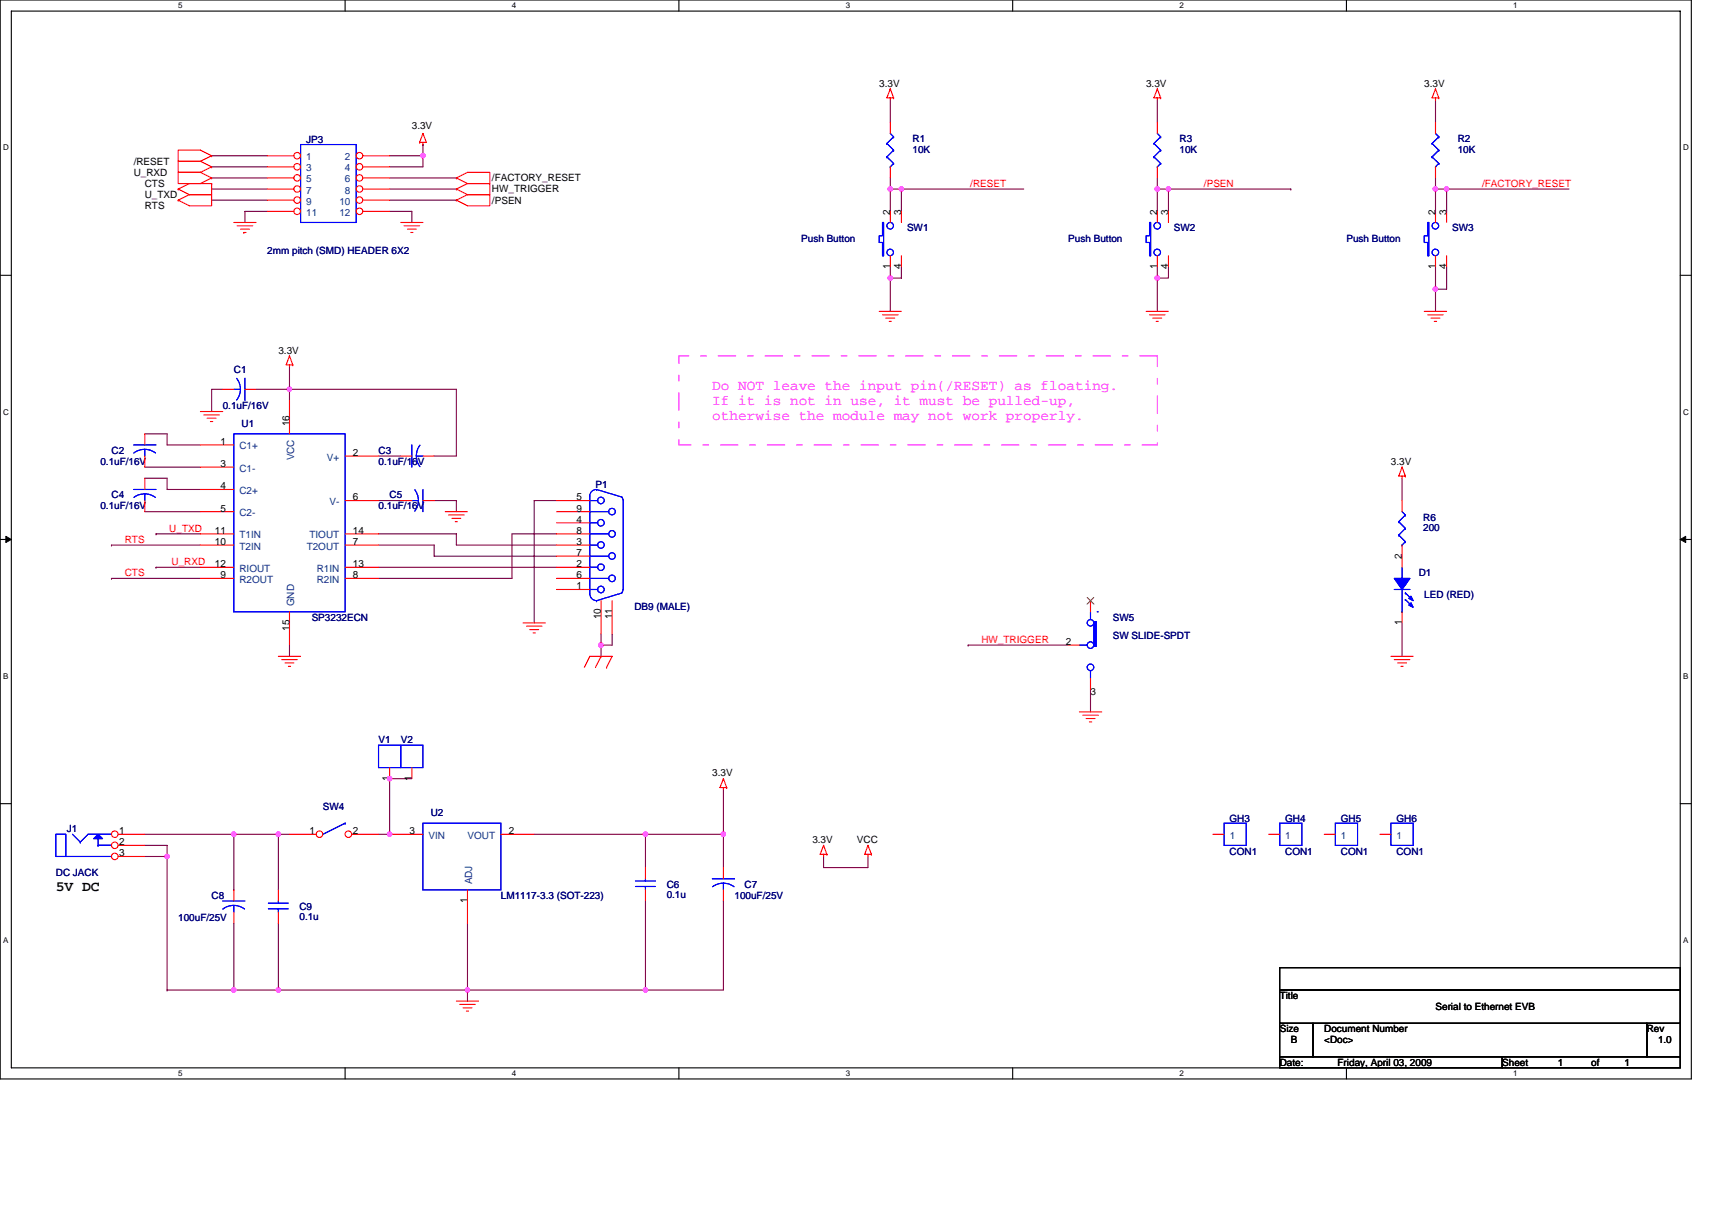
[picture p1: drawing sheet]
<svg xmlns="http://www.w3.org/2000/svg" width="297mm" height="210mm" viewBox="0 0 297 210" stroke-linecap="round" stroke-linejoin="round" font-family="sans-serif">
<path d="M0 0h293.5v187.2h-293.5zM2 1.9h289.5v183.4h-289.5z" fill="none" stroke="#000" stroke-width=".19"/>
<g fill="#fff">
<path d="M30.9 .2h.8v1.6h-.8z"/>
<path d="M30.9 185.5h.8v1.6h-.8z"/>
</g>
<path d="M59.9 0v1.9M59.9 185.3v1.9" fill="none" stroke="#000" stroke-width=".19"/>
<g fill="#fff">
<path d="M88.8 .2h.8v1.6h-.8z"/>
<path d="M88.8 185.5h.8v1.6h-.8z"/>
</g>
<path d="M117.8 0v1.9M117.8 185.3v1.9" fill="none" stroke="#000" stroke-width=".19"/>
<g fill="#fff">
<path d="M146.7 .2h.8v1.6h-.8z"/>
<path d="M146.7 185.5h.8v1.6h-.8z"/>
</g>
<path d="M175.7 0v1.9M175.7 185.3v1.9" fill="none" stroke="#000" stroke-width=".19"/>
<g fill="#fff">
<path d="M204.7 .2h.7v1.6h-.7z"/>
<path d="M204.7 185.5h.7v1.6h-.7z"/>
</g>
<path d="M233.6 0v1.9M233.6 185.3v1.9" fill="none" stroke="#000" stroke-width=".19"/>
<g fill="#fff">
<path d="M262.6 .2h.7v1.6h-.7z"/>
<path d="M262.6 185.5h.7v1.6h-.7z"/>
<path d="M.5 24.8h1v1.6h-1z"/>
<path d="M292 24.8h1v1.6h-1z"/>
<path d="M.5 70.7h1v1.5h-1z"/>
<path d="M292 70.7h1v1.5h-1z"/>
</g>
<path d="M0 47.8h2M291.5 47.8h2" fill="none" stroke="#000" stroke-width=".19"/>
<g fill="#fff">
<path d="M.5 116.5h.9v1.6h-.9z"/>
<path d="M292 116.5h.9v1.6h-.9z"/>
</g>
<path d="M0 93.6h2M291.5 93.6h2" fill="none" stroke="#000" stroke-width=".19"/>
<path d="M1 93.1l1 .5-1 .5zM291.5 93.6l1-.5v1z" fill="#000" stroke="#000" stroke-width=".17"/>
<g fill="#fff">
<path d="M.5 162.4h.9v1.5h-.9z"/>
<path d="M292 162.4h.9v1.5h-.9z"/>
</g>
<path d="M0 139.5h2M291.5 139.5h2M222 167.9h69.5v3.9h-69.5zM222 171.8h69.5v5.8h-69.5zM222 177.6h5.8v5.8h-5.8zM227.8 177.6h57.9v5.8h-57.9zM285.7 177.6h5.8v5.8h-5.8zM222 183.4h38.6v1.9h-38.6zM260.6 183.4h30.9v1.9h-30.9z" fill="none" stroke="#000" stroke-width=".19"/>
<g fill="none" stroke="#800040" stroke-width=".19">
<path d="M154.5 17.4v3.8M200.8 17.4v3.8M249.1 17.4v3.8M36.7 27h9.7M36.7 29h9.7M36.7 30.9h9.7M36.7 32.8h9.7M36.7 34.7h9.7M46.4 36.7h-3.9v1.9M67.6 27h5.8M67.6 36.7h3.9v1.9M67.6 30.9h11.6"/>
<path d="M67.6 32.8h11.6M67.6 34.7h11.6M73.4 27h.1M73.4 25.1v3.9h-5.8M73.4 25.1h.1M154.5 30.9v1.9M154.5 32.8h.1M154.5 32.8v3.9M154.5 32.8h23.1M156.4 32.8v3.9M156.4 32.8h.1M200.8 30.9v5.8"/>
<path d="M200.8 32.8h1.9M202.7 32.8h.1M224 32.8h-21.3v3.9M224 32.8h.1M249.1 30.9v1.9M249.1 32.8h.1M249.1 32.8v3.9M249.1 32.8h23.1M251 32.8v3.9M251 32.8h.1M154.5 48.3h.1M154.5 46.3v2"/>
<path d="M154.5 48.3v5.7M156.4 46.3v2h-1.9M200.8 48.3h.1M200.8 46.3v2M202.7 46.3v2h-1.9v5.7M249.1 50.2h.1M249.1 46.3v3.9M249.1 50.2v3.8M251 46.3v3.9h-1.9M25.1 75.3h3.9v1.9h5.8M38.6 67.6h-1.9v3.8M44.4 67.6h5.8"/>
<path d="M50.2 67.6v1.9M50.2 67.6h.1M50.2 67.6h29v11.5h-3.9M50.2 63.7v3.9M65.7 79.1h3.8M19.3 94.6h.1M19.3 94.6h15.5M25.1 88.8h9.7M25.1 83h3.9v1.9h5.8M25.1 81.1h9.7M27.1 92.6h.1M27.1 98.4h.1"/>
<path d="M27.1 92.6h7.7M27.1 98.4h7.7M65.7 94.6h9.6v1.9h21.3M65.7 92.6h13.5v2h17.4M65.7 98.4h30.9M65.7 86.9h3.8M75.3 86.9h3.9v1.9M96.6 92.6h-7.8v7.8h-23.1M96.6 86.9h-3.9v21.2M243.3 83v3.9M19.3 100.4h.1M19.3 100.4h15.5"/>
<path d="M50.2 112v1.9M104.3 112h.1M104.3 110v2M104.3 112v1.9M106.2 110v2h-1.9M168 112h.1M168 112h17.4M189.2 119.7v3.8M243.3 108.1v5.8M67.6 135.1v9.7h-1.9M67.6 135.1h3.9M67.6 135.1h.1"/>
<path d="M125.5 137.1v7.7M25.1 144.8h15.5M25.1 146.7h3.9v1.9M25.1 148.6h3.9v23.2M40.6 154.4h.1M40.6 144.8v9.6M40.6 144.8h7.7M48.3 144.8h.1M48.3 144.8h1.9M48.3 144.8v9.6M92.7 144.8h32.8M112 156.4v15.4"/>
<path d="M112 144.8v5.8M112 144.8h.1M125.5 156.4v15.4h-13.5M125.5 144.8v5.8M125.5 144.8h.1M142.9 148.6v2h7.7v-2M29 171.8h.1M29 171.8h11.6M40.6 171.8h.1M40.6 160.2v11.6M40.6 171.8h7.7M48.3 171.8h32.8"/>
<path d="M48.3 171.8h.1M48.3 160.2v11.6M81.1 171.8h.1M81.1 171.8v1.9M81.1 160.2v11.6M81.1 171.8h30.9M112 171.8h.1"/>
</g>
<g fill="#f0f" stroke="#f0f" stroke-width=".19">
<circle cx="154.5" cy="48.2" r=".38"/>
<circle cx="156.4" cy="32.8" r=".38"/>
<circle cx="154.5" cy="32.8" r=".38"/>
<circle cx="40.6" cy="144.8" r=".38"/>
<circle cx="48.3" cy="144.8" r=".38"/>
<circle cx="81.1" cy="171.8" r=".38"/>
<circle cx="48.3" cy="171.8" r=".38"/>
<circle cx="29" cy="148.6" r=".38"/>
<circle cx="40.6" cy="171.8" r=".38"/>
<circle cx="112" cy="171.8" r=".38"/>
<circle cx="200.8" cy="48.2" r=".38"/>
<circle cx="200.8" cy="32.8" r=".38"/>
<circle cx="202.7" cy="32.8" r=".38"/>
<circle cx="125.5" cy="144.8" r=".38"/>
<circle cx="112" cy="144.8" r=".38"/>
<circle cx="50.2" cy="67.6" r=".38"/>
<circle cx="104.3" cy="111.9" r=".38"/>
<circle cx="249" cy="50.2" r=".38"/>
<circle cx="251" cy="32.8" r=".37"/>
<circle cx="249" cy="32.8" r=".38"/>
<circle cx="67.6" cy="144.8" r=".38"/>
<circle cx="67.6" cy="135.1" r=".38"/>
<circle cx="73.4" cy="27" r=".38"/>
</g>
<g fill="none" stroke="#f00" stroke-width=".19">
<path d="M154.5 15.4l-.6 1.6h1.1M154.5 17v.4M154.5 15.4h.1M154.5 15.4l.5 1.6M155 17h.1M200.8 15.4l-.6 1.6h1.2M200.8 17v.4M200.8 15.4h.1M200.8 15.4l.6 1.6M201.4 17h.1M249.1 15.4l-.6 1.6h1.1M249.1 17v.4"/>
<path d="M249.1 15.4h.1M249.1 15.4l.5 1.6M249.6 17h.1M30.9 34.7h.1M30.9 32.8h.1M30.9 32.8l1.9 1M32.8 33.8h3.9v1.9h-3.9l-1.9-1M32.8 33.8l-1.9 .9M34.8 29.9h-3.9v2h3.9l1.9-1M34.8 28h-3.9v1.9h3.9M34.8 29.9l1.9 1M34.8 28l1.9 1"/>
<path d="M36.7 30.9h.1M36.7 29h.1M36.7 27l-1.9-.9h-3.9v1.9h3.9M36.7 27h.1M36.7 31.9h-3.9l-1.9 .9M36.7 31.9v1.9h-3.9M36.7 31.9h.1M36.7 29l-1.9 .9M36.7 27l-1.9 1M40.6 38.6h3.8M41.1 39.2h2.8M41.7 39.8h1.6"/>
<path d="M69.5 38.6h3.9M70.1 39.2h2.7M70.7 39.8h1.5M72.8 24.7h.1M73.4 23.2l.6 1.5h-1.2M73.4 24.7v.4M73.4 23.2h.1M73.4 23.2l-.6 1.5M79.2 32.8h.1M79.2 34.7h.1M79.2 30.9l1.9-1h3.9v2h-3.9M79.2 30.9h.1"/>
<path d="M79.2 32.8l1.9 1M79.2 30.9l1.9 1M81.1 31.9h3.9v1.9h-3.9M81.1 33.8h3.9v1.9h-3.9l-1.9-1M81.1 31.9l-1.9 .9M81.1 33.8l-1.9 .9M200.8 21.2v2M200.8 29v1.9M42.3 40.3h.1M42.3 40.3h.4M71.3 40.3h.3M152.5 54h3.9"/>
<path d="M153.1 54.6h2.7M153.7 55.2h1.5M154.3 55.8h.4M198.9 54h3.8M199.4 54.6h2.7M200 55.2h1.6M200.6 55.8h.4M247.1 54h3.9M247.7 54.6h2.7M248.3 55.2h1.5M248.9 55.8h.4M34.8 71.4h3.8"/>
<path d="M34.8 77.2h5.8M35.4 72h2.7M35.9 72.6h1.6M36.5 73.2h.4M50.2 61.8l-.5 1.5h1.1M50.2 63.3v.4M50.2 61.8h.1M50.2 61.8l.6 1.5M50.2 69.5v5.8M50.8 63.3h.1M59.9 79.1h5.8M25.1 83v1.9"/>
<path d="M25.1 86.9v1.9M34.8 81.1h5.8M34.8 84.9h5.8M34.8 88.8h5.8M34.8 92.6h5.8M34.8 94.6h5.8M34.8 98.4h5.8M59.9 92.6h5.8M59.9 94.6h5.8M59.9 98.4h5.8M59.9 86.9h5.8M77.3 88.8h3.8"/>
<path d="M77.8 89.4h2.7M78.4 90h1.5M79 90.5h.4M96.6 88.8h5.7M96.6 92.6h5.7M96.6 94.6h5.7M96.6 98.4h5.7M96.6 86.9h5.7M96.6 90.7h5.7M96.6 96.5h5.7M243.3 81.1l-.6 1.5h1.1M243.3 82.6v.4"/>
<path d="M243.3 81.1h.1M243.3 81.1l.5 1.5M243.3 96.5v1.9M243.8 82.6h.1M34.8 100.4h5.8M48.3 113.9h3.9M48.9 114.5h2.7M49.5 115h1.5M50 115.6h.4M50.2 106.2v5.8M59.9 100.4h5.8M90.8 108.1h3.8"/>
<path d="M91.4 108.7h2.6M91.9 109.3h1.6M92.5 109.8h.4M96.6 100.4h5.7M96.6 102.3h5.7M101.4 115.8l.9-1.9h3.9l-1 1.9M104.3 113.9h.1M104.3 113.9l-1 1.9M104.3 104.2v5.8M105.2 115.8h.1M106.2 104.2v5.8M185.4 112h1.9"/>
<path d="M189.2 104.2v2M189.2 117.8v1.9M241.3 113.9h3.9M241.9 114.5h2.7M242.5 115h1.5M243.1 115.6h.4M243.3 106.2v1.9M125.5 135.1l-.6 1.6h1.2M125.5 136.7v.4M125.5 135.1h.1M125.5 135.1l.6 1.6M126.1 136.7h.1"/>
<path d="M187.3 123.5h3.9M187.9 124.1h2.7M188.4 124.7h1.6M189 125.3h.4M112 150.6v1.9M112 154.4v2M125.5 150.6v1.9M125.5 154.4v2M142.9 146.7l-.6 1.6h1.2M142.9 148.3v.3M142.9 146.7h.1M142.9 146.7l.6 1.6"/>
<path d="M143.5 148.3h.1M150.6 146.7l-.6 1.6h1.2M150.6 148.3v.3M150.6 146.7h.1M150.6 146.7l.6 1.6M151.2 148.3h.1M79.2 173.7h3.8M79.8 174.3h2.7M80.3 174.9h1.6M80.9 175.5h.4"/>
</g>
<path d="M117.8 61.8h83v15.4h-83z" fill="none" stroke="#f0f" stroke-width=".17" stroke-dasharray="3 2 1 2"/>
<g fill="none" stroke="#00f" stroke-width=".19">
<path d="M200.2 24.9h.1M200.2 27.2h.1M200.2 24.9l1.2 1.2M200.2 27.2l1.2 1.2M200.8 29h.1M200.8 23.2l.6 .5M201.4 23.7h.1M201.4 26.1h.1M201.4 28.4h.1M201.4 23.7l-1.2 1.2M201.4 26.1l-1.2 1.1M201.4 28.4l-.6 .6"/>
<path d="M40.6 75.3h19.3v30.9h-19.3zM23.2 84.9h3.9M25.1 85.7l1.2 .2 .7 .4M25.1 85.7l-1.2 .2-.7 .4M25.1 85.7v1.2M102.3 86.9h1.4M102.3 88.8h3.3M102.3 90.7h1.4M102.3 92.6h3.3M102.3 94.6h1.4M102.3 96.5h3.3M102.3 98.4h1.4"/>
<path d="M102.3 86.1v17a1.16 1.16 0 0 0 1.2 1.1M103.5 84.9a1.12 1.12 0 0 0-1.2 1.2M103.5 84.9h.1M103.5 84.9l4.4 1.4M107.9 86.3l.2 .5M108.1 86.9v15.4l-.2 .5M243.3 98.4v2M102.3 100.4h3.3M102.3 102.3h1.4M103.5 104.2h.1M107.9 102.9l-4.4 1.3M187.3 112h1.3"/>
<path d="M189.2 106.2v1.3M189.2 116.4h.1M189.2 116.4v1.4M190.4 106.2h.2M241.9 102.3h2.7M243.3 106.2h.1M243.3 102.3v3.9M243.8 102.9h.1M243.8 104h.1M243.8 102.9l1.2 1.1M243.8 104l1.2 1.2M59.9 142.9h.1"/>
<path d="M59.9 142.9l-3.9 1.9M110.3 153.8h3.4M110.3 152.9h3.4M112 152.5v.4M112 153.8h.1M112 153.8v.6M123.6 152.5h3.8M123.6 153.9a3.1 3.1 0 0 1 3.8 0M125.5 153.3v1.1"/>
<circle cx="104.3" cy="94.6" r=".57"/>
<circle cx="104.3" cy="86.8" r=".57"/>
<circle cx="104.3" cy="90.7" r=".57"/>
<circle cx="104.3" cy="98.4" r=".57"/>
<circle cx="106.2" cy="92.6" r=".57"/>
<circle cx="106.2" cy="96.5" r=".57"/>
<circle cx="106.2" cy="88.8" r=".57"/>
<circle cx="104.3" cy="102.3" r=".57"/>
<circle cx="106.2" cy="100.4" r=".57"/>
<circle cx="189.2" cy="115.8" r=".57"/>
<circle cx="189.2" cy="111.9" r=".57"/>
<circle cx="189.2" cy="108.1" r=".57"/>
</g>
<g fill="#00f" stroke="#00f" stroke-width=".19">
<path d="M189.8 107.9v4.3h.4v-4.3z" fill-rule="evenodd"/>
<path d="M189.8 107.9v4.3h.4v-4.3z" fill-rule="evenodd"/>
<path d="M241.9 100.4h2.7l-1.3 1.9z" fill-rule="evenodd"/>
<path d="M244.4 105l.4-.4 .4 .8z" fill-rule="evenodd"/>
<path d="M244.4 103.8l.4-.3 .4 .7z" fill-rule="evenodd"/>
<path d="M241.9 100.4h2.7l-1.3 1.9z" fill-rule="evenodd"/>
<path d="M244.4 105l.4-.4 .4 .8z" fill-rule="evenodd"/>
<path d="M244.4 103.8l.4-.3 .4 .7z" fill-rule="evenodd"/>
</g>
<path d="M188.6 103.7l1.2 1.1M189.8 103.7l-1.2 1.1" fill="none" stroke="#804000" stroke-width=".17"/>
<circle cx="55.4" cy="144.8" r=".57" fill="#fff" stroke="#f00" stroke-width=".19"/>
<path d="M50.2 144.8h4.7" fill="none" stroke="#f00" stroke-width=".19"/>
<circle cx="60.5" cy="144.8" r=".57" fill="#fff" stroke="#f00" stroke-width=".19"/>
<path d="M200.8 36.7v1.9M202.7 36.7v1.9M200.8 44.4v1.9M202.7 44.4v1.9M38.6 67.6h2M42.5 67.6h1.9M67.6 133.2v1.9M61 144.8h4.7" fill="none" stroke="#f00" stroke-width=".19"/>
<g fill="none" stroke="#00f" stroke-width=".19">
<path d="M52.2 25.1h9.6v13.5h-9.6zM199.4 38.6h.2v5.8h-.2v-2.3h-.5v-1.2h.5zM40.6 67.6h1.1M41.1 65.7a3 3 0 0 1 0 3.7M42.5 65.6v3.9M65.7 129.3h3.8v3.9h-3.8z"/>
<circle cx="200.8" cy="39.2" r=".57"/>
<circle cx="200.8" cy="43.8" r=".57"/>
</g>
<circle cx="51.6" cy="27" r=".57" fill="#fff" stroke="#f00" stroke-width=".19"/>
<path d="M46.4 27h4.6" fill="none" stroke="#f00" stroke-width=".19"/>
<circle cx="62.4" cy="27" r=".57" fill="#fff" stroke="#f00" stroke-width=".19"/>
<path d="M63 27h4.6" fill="none" stroke="#f00" stroke-width=".19"/>
<circle cx="51.6" cy="28.9" r=".57" fill="#fff" stroke="#f00" stroke-width=".19"/>
<path d="M46.4 29h4.6" fill="none" stroke="#f00" stroke-width=".19"/>
<circle cx="62.4" cy="28.9" r=".57" fill="#fff" stroke="#f00" stroke-width=".19"/>
<path d="M63 29h4.6" fill="none" stroke="#f00" stroke-width=".19"/>
<circle cx="51.6" cy="30.9" r=".57" fill="#fff" stroke="#f00" stroke-width=".19"/>
<path d="M46.4 30.9h4.6" fill="none" stroke="#f00" stroke-width=".19"/>
<circle cx="62.4" cy="30.9" r=".57" fill="#fff" stroke="#f00" stroke-width=".19"/>
<path d="M63 30.9h4.6" fill="none" stroke="#f00" stroke-width=".19"/>
<circle cx="51.6" cy="32.8" r=".57" fill="#fff" stroke="#f00" stroke-width=".19"/>
<path d="M46.4 32.8h4.6" fill="none" stroke="#f00" stroke-width=".19"/>
<circle cx="62.4" cy="32.8" r=".57" fill="#fff" stroke="#f00" stroke-width=".19"/>
<path d="M63 32.8h4.6" fill="none" stroke="#f00" stroke-width=".19"/>
<circle cx="51.6" cy="34.7" r=".57" fill="#fff" stroke="#f00" stroke-width=".19"/>
<path d="M46.4 34.7h4.6" fill="none" stroke="#f00" stroke-width=".19"/>
<circle cx="62.4" cy="34.7" r=".57" fill="#fff" stroke="#f00" stroke-width=".19"/>
<path d="M63 34.7h4.6" fill="none" stroke="#f00" stroke-width=".19"/>
<circle cx="51.6" cy="36.7" r=".57" fill="#fff" stroke="#f00" stroke-width=".19"/>
<path d="M46.4 36.7h4.6" fill="none" stroke="#f00" stroke-width=".19"/>
<circle cx="62.4" cy="36.7" r=".57" fill="#fff" stroke="#f00" stroke-width=".19"/>
<g fill="none" stroke="#f00" stroke-width=".19">
<path d="M63 36.7h4.6M154.5 21.2v2M154.5 29v1.9M154.5 36.7v1.9M156.4 36.7v1.9M249.1 21.2v2M249.1 29v1.9M249.1 36.7v1.9M251 36.7v1.9M154.5 44.4v1.9M156.4 44.4v1.9M249.1 44.4v1.9"/>
<path d="M251 44.4v1.9M48.3 154.4v2M48.3 158.3v1.9M210.5 144.8h1.9"/>
</g>
<g fill="none" stroke="#00f" stroke-width=".19">
<path d="M153.1 38.6h.2v5.8h-.2v-2.3h-.6v-1.2h.6zM153.9 24.9h.1M153.9 27.2h.1M153.9 24.9l1.1 1.2M153.9 27.2l1.1 1.2M154.5 29h.1M154.5 23.2l.5 .5M155 23.7h.1M155 26.1h.1M155 28.4h.1M155 23.7l-1.1 1.2M155 26.1l-1.1 1.1"/>
<path d="M155 28.4l-.5 .6M247.7 38.6h.2v5.8h-.2v-2.3h-.6v-1.2h.6zM248.5 24.9h.1M248.5 27.2h.1M248.5 24.9l1.1 1.2M248.5 27.2l1.1 1.2M249.1 29h.1M249.1 23.2l.5 .5M249.6 23.7h.1M249.6 26.1h.1M249.6 28.4h.1M249.6 23.7l-1.1 1.2"/>
<path d="M249.6 26.1l-1.1 1.1M249.6 28.4l-.5 .6M9.7 144.8h1.7v3.8h-1.7zM11.4 148.6h7.9M12.6 144.8l1.3 1.3M13.9 146.1h.1M17 146.7h2.3zM17 146.7h.1M17 145.5v1.2M19.3 144.8h-4l-1.4 1.3M46.6 157.7h3.4M46.6 156.7h3.4"/>
<path d="M48.3 156.4v.3M48.3 157.7h.1M48.3 157.7v.6M212.4 142.9h3.8v3.8h-3.8z"/>
<circle cx="154.5" cy="39.2" r=".57"/>
<circle cx="249" cy="39.2" r=".57"/>
<circle cx="154.5" cy="43.8" r=".57"/>
<circle cx="249" cy="43.8" r=".57"/>
</g>
<g fill="#00f" stroke="#00f" stroke-width=".19">
<path d="M17 144.8l.8 .7h-1.5z" fill-rule="evenodd"/>
<path d="M17 144.8l.8 .7h-1.5z" fill-rule="evenodd"/>
</g>
<circle cx="19.9" cy="144.8" r=".57" fill="#fff" stroke="#f00" stroke-width=".19"/>
<path d="M20.5 144.8h4.6" fill="none" stroke="#f00" stroke-width=".19"/>
<circle cx="19.9" cy="146.7" r=".57" fill="#fff" stroke="#f00" stroke-width=".19"/>
<path d="M20.5 146.7h4.6" fill="none" stroke="#f00" stroke-width=".19"/>
<circle cx="19.9" cy="148.6" r=".57" fill="#fff" stroke="#f00" stroke-width=".19"/>
<g fill="none" stroke="#f00" stroke-width=".19">
<path d="M25.1 75.3v1.9M25.1 79.1v2M69.5 79.1h2M73.4 79.1h1.9M69.5 86.9h2M73.4 86.9h1.9M243.3 86.9v1.9M243.3 94.6v1.9M71.5 133.2v1.9M20.5 148.6h4.6M40.6 154.4v2M40.6 158.3v1.9"/>
<path d="M67.6 144.8h5.8M81.1 154.4v5.8M86.9 144.8h5.8M220.1 144.8h1.9M229.8 144.8h1.9M239.4 144.8h1.9"/>
</g>
<g fill="none" stroke="#00f" stroke-width=".19">
<path d="M23.2 77.2h3.9M25.1 78l1.2 .2 .7 .4M25.1 78l-1.2 .2-.7 .4M25.1 78v1.1M71.5 77.2v3.9M72.2 79.1h1.2M72.9 77.3a3.1 3.1 0 0 0 0 3.7M71.5 86.9h1.1M72 85a3 3 0 0 1 0 3.7M73.4 84.9v3.9M242.7 90.5h.1M242.7 92.9h.1"/>
<path d="M242.7 90.5l1.1 1.2M242.7 92.9l1.1 1.1M243.3 94.6h.1M243.3 88.8l.5 .6M243.8 89.4h.1M243.8 91.7h.1M243.8 94h.1M243.8 89.4l-1.1 1.1M243.8 91.7l-1.1 1.2M243.8 94l-.5 .6M69.5 129.3h3.9v3.9h-3.9zM38.6 156.4h3.9"/>
<path d="M40.6 157.1l1.1 .2 .7 .5M40.6 157.1l-1.2 .2-.7 .5M40.6 157.1v1.2M73.4 142.9h13.5v11.5h-13.5zM222 142.9h3.9v3.8h-3.9zM231.7 142.9h3.8v3.8h-3.8zM241.3 142.9h3.9v3.8h-3.9z"/>
</g>
<g fill="#f0f" stroke="#f0f" stroke-width=".19">
<circle cx="154.5" cy="48.2" r=".38"/>
<circle cx="156.4" cy="32.8" r=".38"/>
<circle cx="154.5" cy="32.8" r=".38"/>
<circle cx="40.6" cy="144.8" r=".38"/>
<circle cx="48.3" cy="144.8" r=".38"/>
<circle cx="81.1" cy="171.8" r=".38"/>
<circle cx="48.3" cy="171.8" r=".38"/>
<circle cx="29" cy="148.6" r=".38"/>
<circle cx="40.6" cy="171.8" r=".38"/>
<circle cx="112" cy="171.8" r=".38"/>
<circle cx="200.8" cy="48.2" r=".38"/>
<circle cx="200.8" cy="32.8" r=".38"/>
<circle cx="202.7" cy="32.8" r=".38"/>
<circle cx="125.5" cy="144.8" r=".38"/>
<circle cx="112" cy="144.8" r=".38"/>
<circle cx="50.2" cy="67.6" r=".38"/>
<circle cx="104.3" cy="111.9" r=".38"/>
<circle cx="249" cy="50.2" r=".38"/>
<circle cx="251" cy="32.8" r=".37"/>
<circle cx="249" cy="32.8" r=".38"/>
<circle cx="67.6" cy="144.8" r=".38"/>
<circle cx="67.6" cy="135.1" r=".38"/>
<circle cx="73.4" cy="27" r=".38"/>
</g>
<g font-size="2.5" fill="#f0f">
<text x="123.6" y="67.6">Do NOT leave the input pin(/RESET) as floating.</text>
<text x="123.6" y="70.3">If it is not in use, it must be pulled-up,</text>
<text x="123.6" y="72.9">otherwise the module may not work properly.</text>
</g>
<text font-size="2.5" x="9.7" y="154.6">5V DC</text>
<g font-size="1.7">
<text x="152.5" y="15">3.3V</text>
<text x="198.9" y="15">3.3V</text>
<text x="247.1" y="15">3.3V</text>
<text x="71.5" y="22.4">3.3V</text>
<text x="23.2" y="28.6">/RESET</text>
<text x="23.2" y="30.5">U_RXD</text>
<text x="25.1" y="32.4">CTS</text>
<text x="25.1" y="34.4">U_TXD</text>
<text x="85.4" y="33.4">HW_TRIGGER</text>
<text x="85.4" y="35.3">/PSEN</text>
<text x="85.4" y="31.5">/FACTORY_RESET</text>
<text x="25.1" y="36.3">RTS</text>
<text x="154.4" y="37.3" transform="rotate(-90 154.4 37.3)">2</text>
<text x="156.4" y="37.3" transform="rotate(-90 156.4 37.3)">3</text>
<text x="200.8" y="37.3" transform="rotate(-90 200.8 37.3)">2</text>
<text x="202.7" y="37.3" transform="rotate(-90 202.7 37.3)">3</text>
<text x="249" y="37.3" transform="rotate(-90 249 37.3)">2</text>
<text x="251" y="37.3" transform="rotate(-90 251 37.3)">3</text>
<text x="154.4" y="46.7" transform="rotate(-90 154.4 46.7)">1</text>
<text x="156.4" y="46.7" transform="rotate(-90 156.4 46.7)">4</text>
<text x="200.8" y="46.7" transform="rotate(-90 200.8 46.7)">1</text>
<text x="202.7" y="46.7" transform="rotate(-90 202.7 46.7)">4</text>
<text x="249" y="46.7" transform="rotate(-90 249 46.7)">1</text>
<text x="251" y="46.7" transform="rotate(-90 251 46.7)">4</text>
<text x="48.3" y="61.4">3.3V</text>
<text x="38.2" y="77.2">1</text>
<text x="50.2" y="73.9" transform="rotate(-90 50.2 73.9)">16</text>
<text x="38.2" y="81">3</text>
<text x="61.2" y="79.1">2</text>
<text x="241.3" y="80.7">3.3V</text>
<text x="38.2" y="84.9">4</text>
<text x="38.2" y="88.8">5</text>
<text x="61.2" y="86.8">6</text>
<text x="100" y="86.8">5</text>
<text x="100" y="88.8">9</text>
<text x="37.3" y="92.6">11</text>
<text x="37.3" y="94.6">10</text>
<text x="61.2" y="94.6">7</text>
<text x="61.2" y="92.6">14</text>
<text x="100" y="90.7">4</text>
<text x="100" y="92.6">8</text>
<text x="100" y="94.6">3</text>
<text x="37.3" y="98.4">12</text>
<text x="38.2" y="100.4">9</text>
<text x="61.2" y="98.4">13</text>
<text x="61.2" y="100.4">8</text>
<text x="100" y="96.5">7</text>
<text x="100" y="98.4">2</text>
<text x="100" y="100.4">6</text>
<text x="243.2" y="97.1" transform="rotate(-90 243.2 97.1)">2</text>
<text x="100" y="102.3">1</text>
<text x="104.3" y="107.5" transform="rotate(-90 104.3 107.5)">10</text>
<text x="106.2" y="107.5" transform="rotate(-90 106.2 107.5)">11</text>
<text x="50.2" y="109.4" transform="rotate(-90 50.2 109.4)">15</text>
<text x="185" y="111.9">2</text>
<text x="243.2" y="108.5" transform="rotate(-90 243.2 108.5)">1</text>
<text x="189.2" y="120.6">3</text>
<text x="67.6" y="135.5" transform="rotate(-90 67.6 135.5)">1</text>
<text x="71.4" y="135.5" transform="rotate(-90 71.4 135.5)">1</text>
<text x="123.6" y="134.7">3.3V</text>
<text x="20.7" y="144.8">1</text>
<text x="20.7" y="146.7">2</text>
<text x="20.7" y="148.6">3</text>
<text x="53.7" y="144.8">1</text>
<text x="61.2" y="144.8">2</text>
<text x="71.1" y="144.8">3</text>
<text x="88.3" y="144.8">2</text>
<text x="140.9" y="146.3">3.3V</text>
<text x="148.7" y="146.3">VCC</text>
<text x="81.1" y="156.7" transform="rotate(-90 81.1 156.7)">1</text>
<text x="222" y="173.4">Title</text>
<text x="222" y="179.1">Size</text>
<text x="229.8" y="179.1">Document Number</text>
<text x="249.1" y="175.3">Serial to Ethernet EVB</text>
<text x="285.7" y="179.1">Rev</text>
<text x="222" y="184.9">Date:</text>
<text x="224" y="181.1">B</text>
<text x="229.8" y="181.1">&lt;Doc&gt;</text>
<text x="232.1" y="184.9">Friday, April 03, 2009</text>
<text x="260.6" y="184.9">Sheet</text>
<text x="270.3" y="184.9">1</text>
<text x="276.1" y="184.9">of</text>
<text x="281.9" y="184.9">1</text>
<text x="287.7" y="181.1">1.0</text>
</g>
<g font-size="1.7" fill="#000080">
<text x="53.1" y="24.9">JP3</text>
<text x="158.3" y="24.7">R1</text>
<text x="158.3" y="26.6">10K</text>
<text x="204.7" y="24.7">R3</text>
<text x="204.7" y="26.6">10K</text>
<text x="252.9" y="24.7">R2</text>
<text x="252.9" y="26.6">10K</text>
<text x="157.4" y="40.2">SW1</text>
<text x="203.7" y="40.2">SW2</text>
<text x="251.9" y="40.2">SW3</text>
<text x="46.4" y="44">2mm pitch (SMD) HEADER 6X2</text>
<text x="139" y="42.1">Push Button</text>
<text x="185.4" y="42.1">Push Button</text>
<text x="233.6" y="42.1">Push Button</text>
<text x="40.6" y="64.7">C1</text>
<text x="38.6" y="71">0.1uF/16V</text>
<text x="41.9" y="74.1">U1</text>
<text x="17.4" y="80.7">0.1uF/16V</text>
<text x="19.3" y="78.8">C2</text>
<text x="65.7" y="78.8">C3</text>
<text x="65.7" y="80.7">0.1uF/16V</text>
<text x="17.4" y="88.4">0.1uF/16V</text>
<text x="19.3" y="86.5">C4</text>
<text x="65.7" y="88.4">0.1uF/16V</text>
<text x="67.6" y="86.5">C5</text>
<text x="103.3" y="84.8">P1</text>
<text x="246.9" y="90.3">R6</text>
<text x="246.9" y="92.1">200</text>
<text x="246.2" y="100">D1</text>
<text x="54.1" y="107.7">SP3232ECN</text>
<text x="110.1" y="105.8">DB9 (MALE)</text>
<text x="193.1" y="107.7">SW5</text>
<text x="247.1" y="103.8">LED (RED)</text>
<text x="193.1" y="110.8">SW SLIDE-SPDT</text>
<text x="65.7" y="128.9">V1</text>
<text x="69.5" y="128.9">V2</text>
<text x="56" y="140.5">SW4</text>
<text x="74.7" y="141.7">U2</text>
<text x="213.3" y="142.7">GH3</text>
<text x="223" y="142.7">GH4</text>
<text x="232.6" y="142.7">GH5</text>
<text x="242.3" y="142.7">GH6</text>
<text x="11.6" y="144.4">J1</text>
<text x="213.3" y="148.4">CON1</text>
<text x="223" y="148.4">CON1</text>
<text x="232.6" y="148.4">CON1</text>
<text x="242.3" y="148.4">CON1</text>
<text x="9.7" y="152.1">DC JACK</text>
<text x="36.7" y="156">C8</text>
<text x="86.9" y="156">LM1117-3.3 (SOT-223)</text>
<text x="115.7" y="154.1">C6</text>
<text x="115.7" y="155.8">0.1u</text>
<text x="127.4" y="156">100uF/25V</text>
<text x="129.2" y="154.1">C7</text>
<text x="30.9" y="159.8">100uF/25V</text>
<text x="52" y="157.9">C9</text>
<text x="52" y="159.6">0.1u</text>
</g>
<g font-size="1.7" fill="#004080">
<text x="53.1" y="27.8">1</text>
<text x="53.1" y="29.7">3</text>
<text x="59.9" y="27.8">2</text>
<text x="59.9" y="29.7">4</text>
<text x="53.1" y="31.7">5</text>
<text x="53.1" y="33.6">7</text>
<text x="53.1" y="35.5">9</text>
<text x="58.9" y="35.5">10</text>
<text x="59.9" y="31.7">6</text>
<text x="59.9" y="33.6">8</text>
<text x="53.1" y="37.5">11</text>
<text x="58.9" y="37.5">12</text>
<text x="41.5" y="78">C1+</text>
<text x="41.5" y="81.9">C1-</text>
<text x="51" y="79.9" transform="rotate(-90 51 79.9)">VCC</text>
<text x="56.7" y="79.9">V+</text>
<text x="41.5" y="85.7">C2+</text>
<text x="41.5" y="89.6">C2-</text>
<text x="57.2" y="87.7">V-</text>
<text x="41.5" y="93.4">T1IN</text>
<text x="41.5" y="95.4">T2IN</text>
<text x="53.2" y="95.4">T2OUT</text>
<text x="53.7" y="93.4">TIOUT</text>
<text x="41.5" y="99.2">RIOUT</text>
<text x="41.5" y="101.2">R2OUT</text>
<text x="54.9" y="99.2">R1IN</text>
<text x="54.9" y="101.2">R2IN</text>
<text x="51" y="105.2" transform="rotate(-90 51 105.2)">GND</text>
<text x="74.4" y="145.6">VIN</text>
<text x="81.1" y="145.6">VOUT</text>
<text x="213.4" y="145.6">1</text>
<text x="223" y="145.6">1</text>
<text x="232.7" y="145.6">1</text>
<text x="242.3" y="145.6">1</text>
<text x="81.9" y="153.5" transform="rotate(-90 81.9 153.5)">ADJ</text>
</g>
<g font-size="1.7" fill="#f00">
<text x="168.4" y="32.4">/RESET</text>
<text x="208.9" y="32.4">/PSEN</text>
<text x="257.2" y="32.4">/FACTORY_RESET</text>
<text x="21.7" y="94.2">RTS</text>
<text x="29.4" y="92.3">U_TXD</text>
<text x="21.7" y="100">CTS</text>
<text x="29.8" y="98.1">U_RXD</text>
<text x="170.3" y="111.6">HW_TRIGGER</text>
</g>
<g font-size="1.4">
<text x="30.9" y="1.5">5</text>
<text x="88.8" y="1.5">4</text>
<text x="146.7" y="1.5">3</text>
<text x="204.7" y="1.5">2</text>
<text x="262.6" y="1.5">1</text>
<text x=".5" y="26.1">D</text>
<text x="292" y="26.1">D</text>
<text x=".5" y="71.9">C</text>
<text x="292" y="71.9">C</text>
<text x=".5" y="117.8">B</text>
<text x="292" y="117.8">B</text>
<text x=".5" y="163.6">A</text>
<text x="292" y="163.6">A</text>
<text x="30.9" y="186.8">5</text>
<text x="88.8" y="186.8">4</text>
<text x="146.7" y="186.8">3</text>
<text x="204.7" y="186.8">2</text>
<text x="262.6" y="186.8">1</text>
</g>
</svg>
